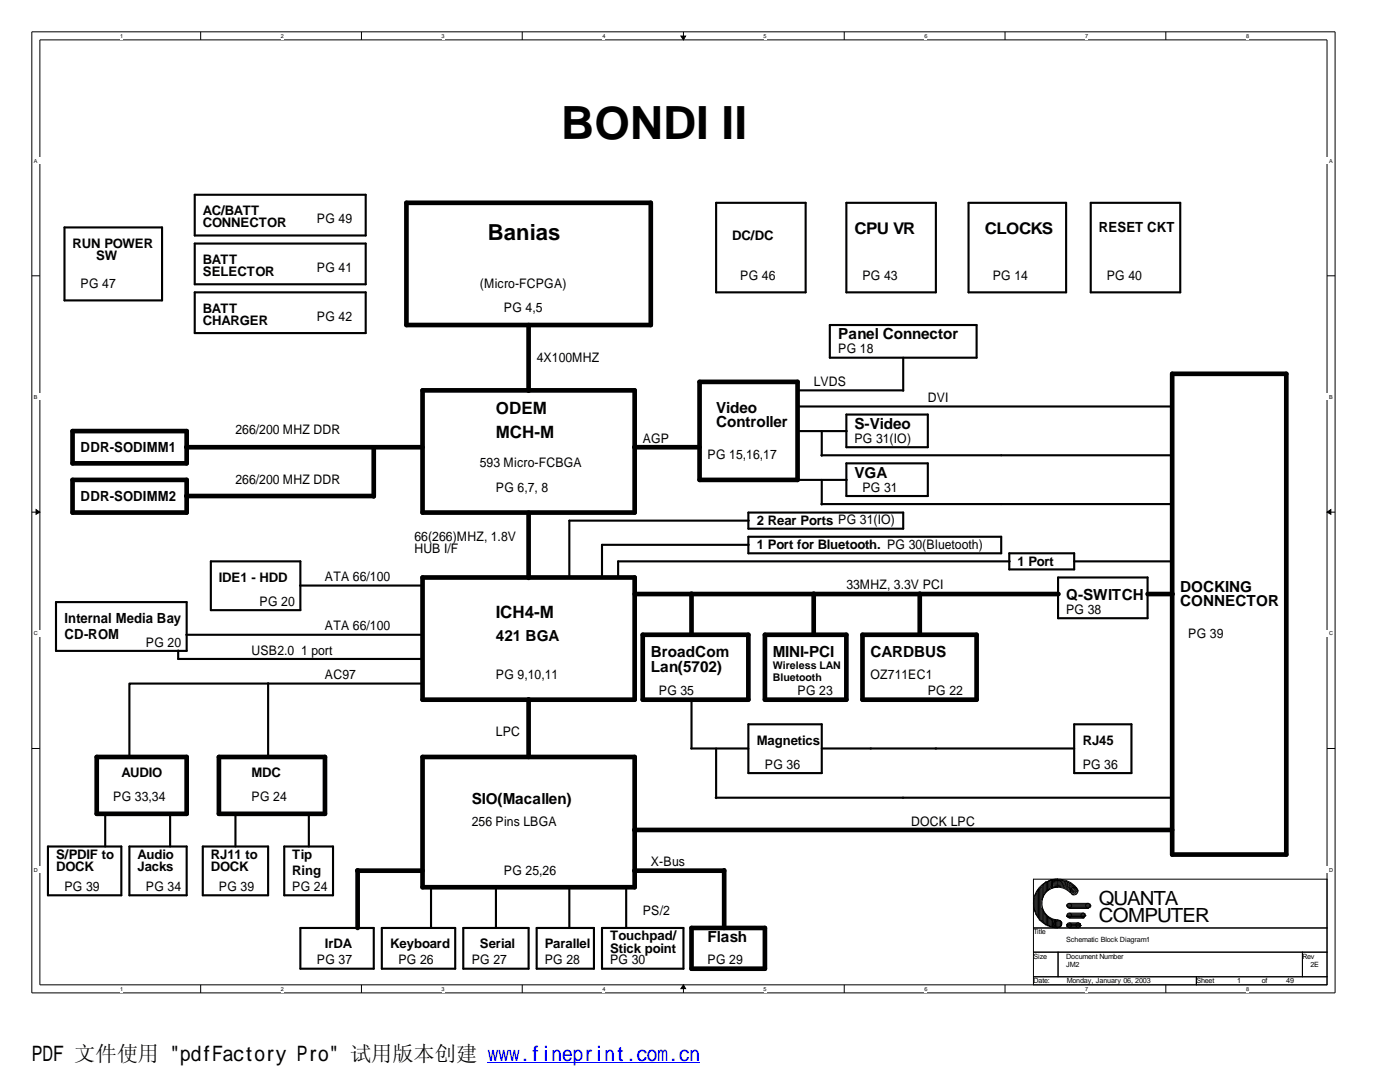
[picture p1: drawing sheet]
<svg xmlns="http://www.w3.org/2000/svg" width="279mm" height="216mm" viewBox="0 0 279 216" stroke-linecap="round" stroke-linejoin="round" font-family="sans-serif">
<path d="M6.3 6.3h260.1v191.8h-260.1zM8 8h256.8v188.5h-256.8z" fill="none" stroke="#000" stroke-width=".2"/>
<g fill="#fff">
<path d="M24 6.5h.6v1.4h-.6z"/>
<path d="M24 196.7h.6v1.3h-.6z"/>
</g>
<path d="M40 6.3v1.7M40 196.5v1.6" fill="none" stroke="#000" stroke-width=".2"/>
<g fill="#fff">
<path d="M56 6.5h.6v1.4h-.6z"/>
<path d="M56 196.7h.6v1.3h-.6z"/>
</g>
<path d="M72.1 6.3v1.7M72.1 196.5v1.6" fill="none" stroke="#000" stroke-width=".2"/>
<g fill="#fff">
<path d="M88.1 6.5h.6v1.4h-.6z"/>
<path d="M88.1 196.7h.6v1.3h-.6z"/>
</g>
<path d="M104.2 6.3v1.7M104.2 196.5v1.6" fill="none" stroke="#000" stroke-width=".2"/>
<g fill="#fff">
<path d="M120.2 6.5h.6v1.4h-.6z"/>
<path d="M120.2 196.7h.6v1.3h-.6z"/>
</g>
<path d="M136.4 6.3v1.7M136.4 196.5v1.6" fill="none" stroke="#000" stroke-width=".2"/>
<g fill="#000" stroke="#000" stroke-width=".2">
<path d="M135.9 7.2h.9l-.4 .8z" fill-rule="evenodd"/>
<path d="M136.4 196.5l.4 .8h-.9z" fill-rule="evenodd"/>
</g>
<g fill="#fff">
<path d="M152.4 6.5h.6v1.4h-.6z"/>
<path d="M152.4 196.7h.6v1.3h-.6z"/>
</g>
<path d="M168.5 6.3v1.7M168.5 196.5v1.6" fill="none" stroke="#000" stroke-width=".2"/>
<g fill="#fff">
<path d="M184.5 6.5h.6v1.4h-.6z"/>
<path d="M184.5 196.7h.6v1.3h-.6z"/>
</g>
<path d="M200.6 6.3v1.7M200.6 196.5v1.6" fill="none" stroke="#000" stroke-width=".2"/>
<g fill="#fff">
<path d="M216.6 6.5h.6v1.4h-.6z"/>
<path d="M216.6 196.7h.6v1.3h-.6z"/>
</g>
<path d="M232.7 6.3v1.7M232.7 196.5v1.6" fill="none" stroke="#000" stroke-width=".2"/>
<g fill="#fff">
<path d="M248.7 6.5h.6v1.4h-.6z"/>
<path d="M248.7 196.7h.6v1.3h-.6z"/>
<path d="M6.8 31.4h259.2v1.4h-259.2z"/>
<path d="M6.8 78.5h259.2v1.3h-259.2z"/>
</g>
<path d="M6.3 55h1.7M264.8 55h1.6" fill="none" stroke="#000" stroke-width=".2"/>
<path d="M6.8 125.6h259.2v1.4h-259.2z" fill="#fff"/>
<path d="M6.3 102.2h1.7M264.8 102.2h1.6" fill="none" stroke="#000" stroke-width=".2"/>
<g fill="#000" stroke="#000" stroke-width=".2">
<path d="M7.2 101.7l.8 .5-.8 .4z" fill-rule="evenodd"/>
<path d="M264.8 102.2l.8-.5v.9z" fill-rule="evenodd"/>
</g>
<path d="M6.8 172.8h259.2v1.4h-259.2z" fill="#fff"/>
<g fill="none" stroke="#000" stroke-width=".2">
<path d="M6.3 149.4h1.7M264.8 149.4h1.6M206.2 175.4h58.6v21.1h-58.6zM206.4 179.2v2.3M206.6 178.6v3.3M206.8 178.3v4.2M206.8 178.2l-.2 .4M206.9 177.9v4.6M207.1 177.6v5.4M207.2 177.5l-.3 .5M207.3 177.5v5.5M207.4 177.4v6.2"/>
<path d="M207.5 177.3l-.2 .2M207.6 177.1v6.5M207.8 177v6.8M207.9 177l-.3 .2M207.9 176.7v2.9M208.1 176.6v2.4M208.2 176.5v2.2M208.2 178.9l-.3 .6M208.3 176.4l-.2 .3M208.4 176.3v2.2M208.4 178.4l-.2 .2M208.5 176.2v2"/>
<path d="M208.6 176.1l-.2 .3M208.7 175.9v2.1M208.7 176h.3M208.8 177.9l-.3 .2M208.9 176v1.9M209 175.9v1.7M209.1 177.5l-.2 .3M209.2 175.9v1.7M209.3 175.8l-.3 .2M209.4 175.8v1.6M209.5 177.3l-.3 .2M209.5 175.7v1.8"/>
<path d="M209.6 177l.3 .2M209.7 175.6v1.4M209.8 176.7a4.1 4.1 0 0 1 4.5 1.5M209.8 176.5a4.1 4.1 0 0 1 4.7 1.9M209.8 176.4a4.4 4.4 0 0 1 5 2M209.8 176.2a4.5 4.5 0 0 1 5 1.9M209.8 176a4.6 4.6 0 0 1 5.2 2.1M209.9 177a3.6 3.6 0 0 1 4.1 1.6M209.9 176.9a3.8 3.8 0 0 1 4.4 1.7M209.9 175.8l1.2-.2a4.8 4.8 0 0 1 4 2.1M209.9 175.6v1.7M210 175.8l1.1-.1a4.5 4.5 0 0 1 4 2.2"/>
<path d="M210 175.5l-.3 .2M210.1 175.6v1.4M211.1 175.4a4.7 4.7 0 0 1 3.8 1.8M211.1 175.4a4.9 4.9 0 0 0-4.9 4.9 4.9 4.9 0 0 0 4.9 4.9M211.1 177a3.4 3.4 0 0 1 2.5 1.1M211.1 177a3.3 3.3 0 0 0-3.2 3.3 3.3 3.3 0 0 0 3.2 3.3M211.1 175.4l-1.1 .1-.6 .4M211.1 177l-1.1 .2M206.2 185.2h58.6M206.2 190h58.6M206.2 194.9h58.6M206.4 181.4l.3 .5"/>
<path d="M206.8 182.4l.2 .2M207.1 182.9l.2 .2M207.8 183.7h.2M207.9 181.2v2.5M207.9 181.3l.3 .4M208.1 181.6v2.3M208.1 183.8l.2 .3M208.2 181.8v2.2M208.2 181.9l.2 .4M208.4 184.1l.2 .3M208.4 182.2v2M208.5 182.3v2"/>
<path d="M208.5 182.4l.3 .2M208.7 184.5h.3M208.7 182.5v2.1M208.9 182.7l.2 .3M208.9 182.6v1.9M209 184.7h.3M209 182.9v1.8M209.2 183l.3 .3M209.2 183v1.7M209.4 183.2v1.5M209.4 184.7l.2 .2M209.5 183.1v1.7"/>
<path d="M209.5 183.2l.3 .3M209.7 184.8h.3M209.7 183.4v1.5M209.9 183.4v1.4M209.9 183.6h.5M210 185h.3M210.1 184.8h.1M210.1 183.6v1.3M210.1 183.5v1.3M210.3 183.6v1.5M210.5 183.6v1.5M210.6 183.5l-.5 1.5"/>
<path d="M210.7 183.5v1.3M210.7 183.6l.2 .3M210.7 184.7l-.2 .3M210.8 185h.3M210.8 183.8v1.3M211 183.7h.2M211 183.6v1.4M211.2 183.7v1.4M211.2 190v4.9M211.2 185h.2M211.3 183.7h.3M211.3 183.6v1.4"/>
<path d="M211.5 183.7v1.4M211.7 183.7v1.1M211.7 183.8l.2 .3M211.8 184.7l-.3 .3M211.8 184v.7M212.9 180.6h4.6M212.9 182.9h3.6M212.9 184.5h2.7M212.9 184.8h2.7M212.9 180.6v.2M212.9 184.5v.2M212.9 180.8h4.9"/>
<path d="M212.9 182.7h3.8M212.9 182.9l.5 .2M212.9 184.7h2.9M212.9 184.8l.5 .3M213 180.9h4.5M213 182.5h3.5M213.1 180.4h4.5M213.1 180.9l.3 .3M213.1 182.4h3.5M213.1 182.5l-.2 .3M213.1 184.3h2.5M213.3 181.1h4.3"/>
<path d="M213.3 183h3.1M213.3 185h2.3M213.4 184.1h1.9M213.4 183.2h2.9M213.4 182.2h2.9M213.4 181.3h3.9M213.4 180.3h3.9M215.6 184.3v.3M215.7 184.7l-.2 .2M216.5 182.4v.2M216.7 182.7l-.3 .3M217.5 180.4v.3"/>
<path d="M217.7 180.8l-.3 .2M238.8 194.9v1.6M259.9 190v4.9"/>
<circle cx="214.4" cy="177.8" r=".75"/>
<circle cx="211.1" cy="184.3" r=".79"/>
<circle cx="213.4" cy="182.7" r=".48"/>
<circle cx="213.4" cy="180.7" r=".48"/>
<circle cx="213.4" cy="184.6" r=".48"/>
<circle cx="215.2" cy="184.6" r=".48"/>
<circle cx="216.1" cy="182.7" r=".45"/>
<circle cx="217.1" cy="180.7" r=".48"/>
</g>
<g fill="none" stroke="#000" stroke-width=".93">
<path d="M81.1 40.5h48.8v24.4h-48.8zM84.3 77.9h42.4v24.4h-42.4zM105.5 64.9v13.1M139.6 76.2h19.6v19.6h-19.6zM233.9 74.6h22.8v95.9h-22.8zM14.5 95.8h22.8v6.5h-22.8zM14.5 86h22.8v6.5h-22.8zM37.2 89.2h47.1M37.2 99h37.4M74.6 89.2v9.9M126.6 89.2h13M84.3 115.2h42.4v24.4h-42.4z"/>
<path d="M105.5 102.3v13M126.7 118.5h84.5M138 118.4v8.3M162.4 118.4v8.3M183.6 118.4v8.3M229 118.5h5M105.5 139.5v11.5M128.3 126.7h21.1v12.9h-21.1zM152.7 126.7h16.2v12.9h-16.2zM172.1 126.7h22.8v12.9h-22.8zM19.3 151h18v11.4h-18zM43.7 151h21.2v11.4h-21.2z"/>
<path d="M84.3 151h42.4v26h-42.4zM71.3 173.7h13M71.4 173.7v11.5M126.6 173.7h17.9M126.6 165.6h107.3M144.5 173.7v11.5M138 185.2h14.7v8.1h-14.7z"/>
</g>
<g fill="none" stroke="#000" stroke-width=".42">
<path d="M38.9 38.9h34.1v8.1h-34.1zM12.9 45.4h19.4v14.5h-19.4zM38.9 58.3h34.1v8.2h-34.1zM38.9 48.6h34.1v8.1h-34.1zM142.9 40.5h17.9v17.8h-17.9zM168.9 40.5h17.9v17.8h-17.9zM193.3 40.5h19.5v17.8h-19.5zM217.7 40.5h17.8v17.8h-17.8zM159.1 77.9h21.2M165.6 64.9h29.3v6.5h-29.3zM180.3 71.4v6.6M159.1 81.1h74.8"/>
<path d="M159.2 86h9.8M159.2 95.8h9.8M163.9 90.8h70.1M164 86v4.9M164 95.8v4.9M168.9 82.7h16.3v6.5h-16.3zM168.9 92.5h16.3v6.5h-16.3zM42.1 112h17.8v9.8h-17.8zM59.9 116.8h24.4M149.4 102.3h30.9v3.2h-30.9zM149.4 107.1h50.4v3.3h-50.4zM149.4 103.9h-35.8v11.4"/>
<path d="M149.4 108.7h-29.3v6.6M163.9 100.6h70.1M201.4 110.4h13v3.2h-13zM201.5 112h-78.1v3.3M211.2 115.2h17.8v8.2h-17.8zM214.4 112h19.6M11.2 120.1h26.1v9.8h-26.1zM35.6 129.8v1.7h48.8M37.2 126.7h47.1M53.5 136.3v14.7M84.3 136.4h-58.5v14.6M138 139.5v9.9"/>
<path d="M137.9 149.4h11.5M142.8 159.2h91.1M142.9 149.4v9.9M149.4 144.5h14.6v9.8h-14.6zM164 149.4h50.4M214.4 144.5h11.4v9.8h-11.4zM9.6 168.9h14.6v9.7h-14.6zM21 162.3v6.6M25.8 168.9h11.5v9.7h-11.5zM34 162.3v6.6M40.5 168.9h13v9.7h-13zM47 162.3v6.6"/>
<path d="M56.7 168.9h9.8v9.7h-9.8zM61.6 162.3v6.6M86 177v8.2M99 177v8.2M113.6 177v8.2M125 177v8.2M59.9 185.2h14.7v8.1h-14.7zM76.2 185.2h14.6v8.1h-14.6zM92.5 185.2h13v8.1h-13zM107.1 185.2h11.4v8.1h-11.4zM120.1 185.2h16.3v8.1h-16.3z"/>
</g>
<path d="M97.4 212.1h42.3" fill="none" stroke="#00f" stroke-width=".2"/>
<text font-size="9.1" x="112" y="27.8">BONDI II</text>
<text font-size="4.4" x="97.4" y="47.8">Banias</text>
<text font-size="4.2" x="6.3" y="211.7">PDF 文件使用 &quot;pdfFactory Pro&quot; 试用版本创建 www.fineprint.com.cn</text>
<g font-size="3.9">
<text x="219.3" y="180.6">QUANTA</text>
<text x="219.3" y="184">COMPUTER</text>
</g>
<g font-size="3.4">
<text x="99" y="82.6">ODEM</text>
<text x="99" y="87.5">MCH-M</text>
<text x="99" y="123.3">ICH4-M</text>
</g>
<g font-size="3.2">
<text x="170.5" y="46.7">CPU VR</text>
<text x="196.5" y="46.7">CLOCKS</text>
</g>
<g font-size="3">
<text x="167.3" y="67.7">Panel Connector</text>
<text x="142.9" y="82.4">Video</text>
<text x="142.9" y="85.3">Controller</text>
<text x="170.5" y="85.6">S-Video</text>
<text x="170.5" y="95.3">VGA</text>
<text x="212.8" y="119.7">Q-SWITCH</text>
<text x="235.5" y="118.1">DOCKING</text>
<text x="235.5" y="121">CONNECTOR</text>
<text x="99" y="127.8">421 BGA</text>
<text x="129.9" y="131.1">BroadCom</text>
<text x="154.3" y="131.1">MINI-PCI</text>
<text x="173.7" y="131.1">CARDBUS</text>
<text x="129.9" y="134">Lan(5702)</text>
<text x="94.1" y="160.4">SIO(Macallen)</text>
<text x="141.2" y="188">Flash</text>
</g>
<g font-size="2.8">
<text x="219.3" y="46.3">RESET CKT</text>
<text x="16.1" y="90.3">DDR-SODIMM1</text>
<text x="16.1" y="100">DDR-SODIMM2</text>
<text x="12.9" y="124.4">Internal Media Bay</text>
<text x="12.9" y="127.6">CD-ROM</text>
</g>
<g font-size="2.6">
<text x="40.5" y="42.9">AC/BATT</text>
<text x="40.5" y="45.4">CONNECTOR</text>
<text x="63.2" y="44.4">PG 49</text>
<text x="146.1" y="47.8">DC/DC</text>
<text x="14.5" y="49.4">RUN POWER</text>
<text x="19.2" y="51.9">SW</text>
<text x="40.5" y="52.7">BATT</text>
<text x="16.1" y="57.5">PG 47</text>
<text x="40.5" y="55.1">SELECTOR</text>
<text x="63.2" y="54.2">PG 41</text>
<text x="95.8" y="57.5">(Micro-FCPGA)</text>
<text x="147.7" y="55.9">PG 46</text>
<text x="172.1" y="55.9">PG 43</text>
<text x="198.1" y="55.9">PG 14</text>
<text x="220.9" y="55.9">PG 40</text>
<text x="40.5" y="62.4">BATT</text>
<text x="40.5" y="64.9">CHARGER</text>
<text x="63.2" y="64">PG 42</text>
<text x="100.6" y="62.3">PG 4,5</text>
<text x="167.3" y="70.4">PG 18</text>
<text x="107.1" y="72.1">4X100MHZ</text>
<text x="162.4" y="77">LVDS</text>
<text x="185.2" y="80.3">DVI</text>
<text x="47" y="86.7">266/200 MHZ DDR</text>
<text x="128.3" y="88.4">AGP</text>
<text x="170.5" y="88.4">PG 31(IO)</text>
<text x="95.8" y="93.2">593 Micro-FCBGA</text>
<text x="141.2" y="91.6">PG 15,16,17</text>
<text x="47" y="96.5">266/200 MHZ DDR</text>
<text x="99" y="98.1">PG 6,7, 8</text>
<text x="172.1" y="98.1">PG 31</text>
<text x="82.7" y="107.9">66(266)MHZ, 1.8V</text>
<text x="151" y="104.7">2 Rear Ports PG 31(IO)</text>
<text x="82.7" y="110.4">HUB I/F</text>
<text x="151" y="109.6">1 Port for Bluetooth. PG 30(Bluetooth)</text>
<text x="203" y="112.9">1 Port</text>
<text x="43.7" y="116.1">IDE1 - HDD</text>
<text x="64.9" y="116">ATA 66/100</text>
<text x="168.9" y="117.6">33MHZ, 3.3V PCI</text>
<text x="51.8" y="120.9">PG 20</text>
<text x="64.9" y="125.7">ATA 66/100</text>
<text x="212.8" y="122.5">PG 38</text>
<text x="29.1" y="129">PG 20</text>
<text x="50.2" y="130.6">USB2.0 1 port</text>
<text x="237.2" y="127.3">PG 39</text>
<text x="64.9" y="135.5">AC97</text>
<text x="99" y="135.5">PG 9,10,11</text>
<text x="173.7" y="135.5">OZ711EC1</text>
<text x="131.5" y="138.8">PG 35</text>
<text x="159.2" y="138.8">PG 23</text>
<text x="185.2" y="138.8">PG 22</text>
<text x="99" y="146.9">LPC</text>
<text x="151" y="148.6">Magnetics</text>
<text x="216.1" y="148.6">RJ45</text>
<text x="24.2" y="155.1">AUDIO</text>
<text x="50.2" y="155.1">MDC</text>
<text x="152.7" y="153.4">PG 36</text>
<text x="216.1" y="153.4">PG 36</text>
<text x="22.6" y="159.9">PG 33,34</text>
<text x="50.2" y="159.9">PG 24</text>
<text x="94.1" y="164.8">256 Pins LBGA</text>
<text x="181.9" y="164.8">DOCK LPC</text>
<text x="11.2" y="171.4">S/PDIF to</text>
<text x="11.2" y="173.8">DOCK</text>
<text x="27.4" y="171.4">Audio</text>
<text x="27.4" y="173.8">Jacks</text>
<text x="42.1" y="171.4">RJ11 to</text>
<text x="42.1" y="173.8">DOCK</text>
<text x="58.3" y="171.4">Tip</text>
<text x="129.9" y="172.9">X-Bus</text>
<text x="12.9" y="177.8">PG 39</text>
<text x="29.1" y="177.8">PG 34</text>
<text x="43.7" y="177.8">PG 39</text>
<text x="58.3" y="177.8">PG 24</text>
<text x="58.3" y="174.6">Ring</text>
<text x="100.6" y="174.5">PG 25,26</text>
<text x="128.3" y="182.6">PS/2</text>
<text x="64.9" y="189.2">IrDA</text>
<text x="77.9" y="189.2">Keyboard</text>
<text x="95.8" y="189.2">Serial</text>
<text x="108.7" y="189.2">Parallel</text>
<text x="121.8" y="187.6">Touchpad/</text>
<text x="121.8" y="190.1">Stick point</text>
<text x="63.2" y="192.4">PG 37</text>
<text x="79.5" y="192.4">PG 26</text>
<text x="94.1" y="192.4">PG 27</text>
<text x="108.7" y="192.4">PG 28</text>
<text x="121.8" y="192.4">PG 30</text>
<text x="141.2" y="192.4">PG 29</text>
</g>
<g font-size="2.1">
<text x="154.3" y="133.5">Wireless LAN</text>
<text x="154.3" y="135.9">Bluetooth</text>
</g>
<g font-size="1.4">
<text x="206.2" y="186.4">Title</text>
<text x="206.2" y="191.3">Size</text>
<text x="212.8" y="188">Schematic Block Diagram1</text>
<text x="212.8" y="191.3">Document Number</text>
<text x="259.9" y="191.3">Rev</text>
<text x="206.2" y="196.2">Date:</text>
<text x="212.8" y="193">JM2</text>
<text x="212.9" y="196.2">Monday, January 06, 2003</text>
<text x="238.8" y="196.2">Sheet</text>
<text x="246.9" y="196.2">1</text>
<text x="251.8" y="196.2">of</text>
<text x="256.7" y="196.2">49</text>
<text x="261.5" y="193">2E</text>
</g>
<g font-size="1.1">
<text x="24" y="7.6">1</text>
<text x="56" y="7.6">2</text>
<text x="88.1" y="7.6">3</text>
<text x="120.2" y="7.6">4</text>
<text x="152.4" y="7.6">5</text>
<text x="184.5" y="7.6">6</text>
<text x="216.6" y="7.6">7</text>
<text x="248.7" y="7.6">8</text>
<text x="6.8" y="32.5">A</text>
<text x="265.3" y="32.5">A</text>
<text x="6.8" y="79.6">B</text>
<text x="265.3" y="79.6">B</text>
<text x="6.8" y="126.7">C</text>
<text x="265.3" y="126.7">C</text>
<text x="6.8" y="173.9">D</text>
<text x="265.3" y="173.9">D</text>
<text x="24" y="197.8">1</text>
<text x="56" y="197.8">2</text>
<text x="88.1" y="197.8">3</text>
<text x="120.2" y="197.8">4</text>
<text x="152.4" y="197.8">5</text>
<text x="184.5" y="197.8">6</text>
<text x="216.6" y="197.8">7</text>
<text x="248.7" y="197.8">8</text>
</g>
</svg>
